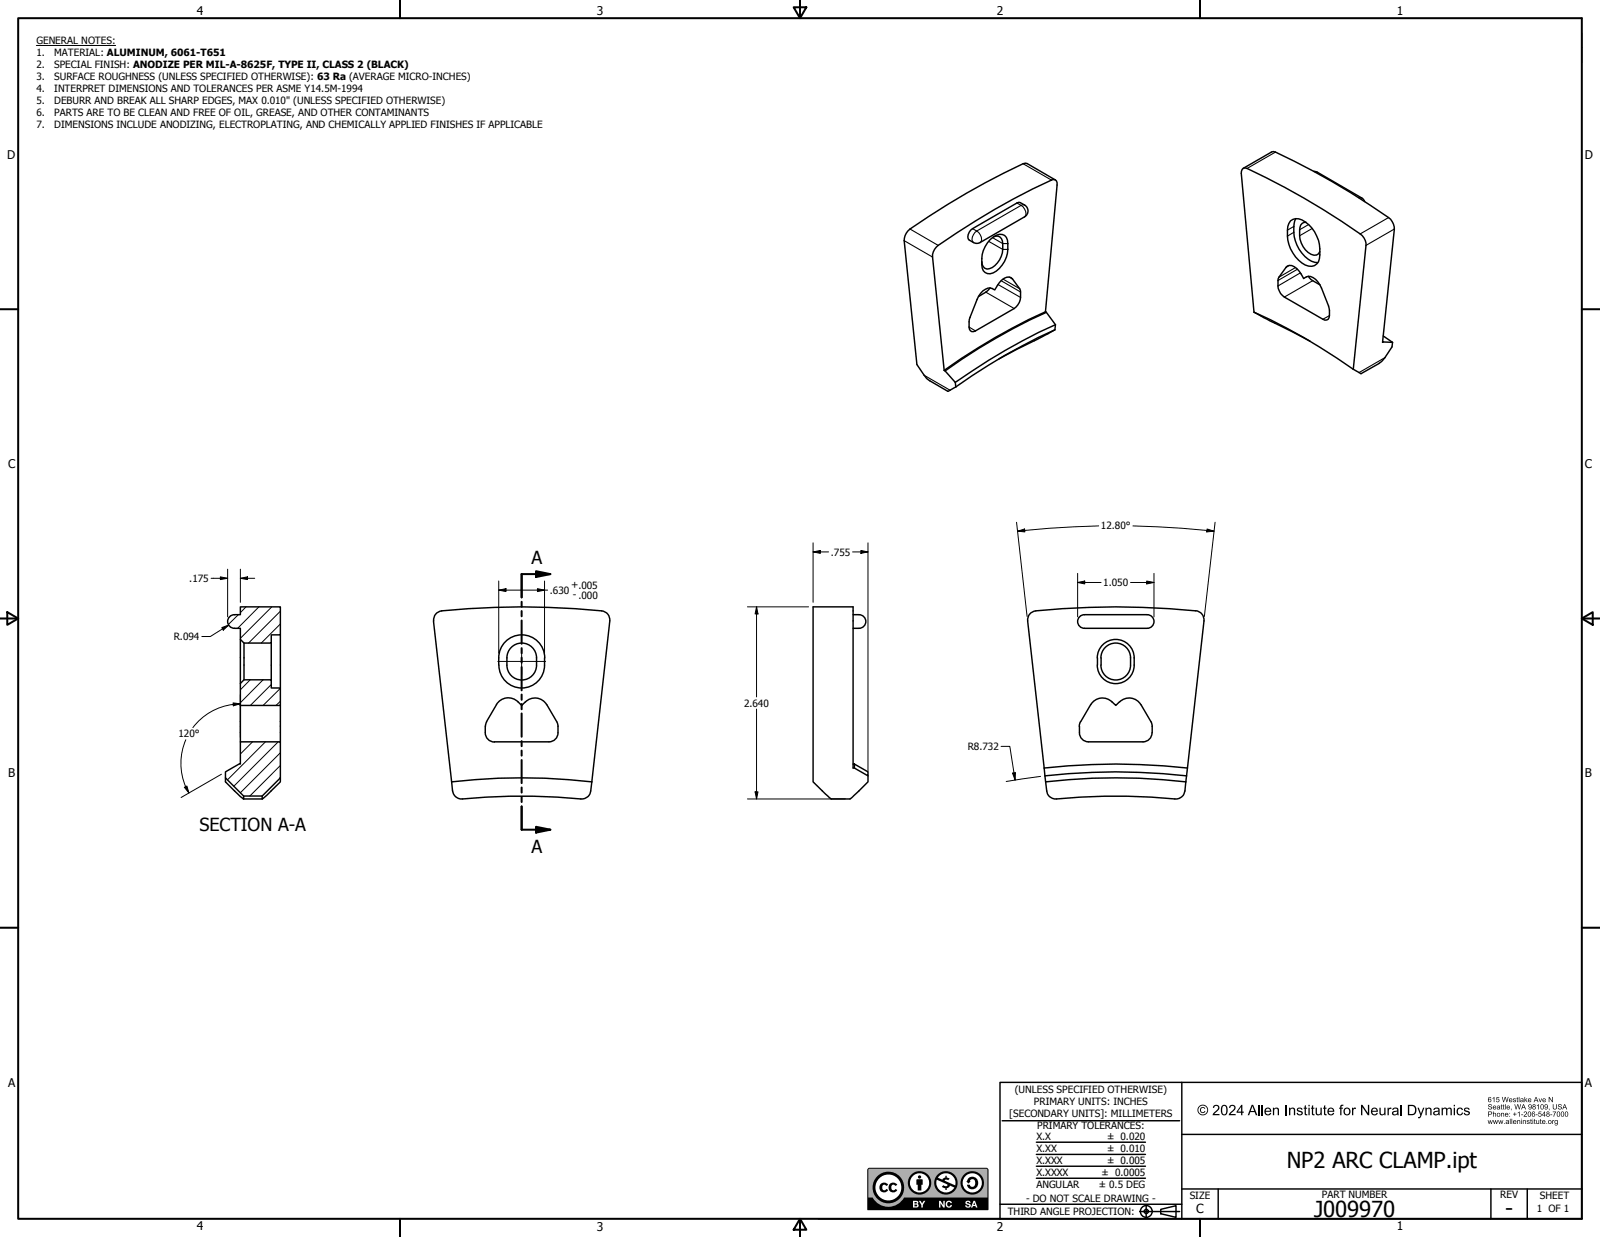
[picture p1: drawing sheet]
<svg xmlns="http://www.w3.org/2000/svg" width="559mm" height="432mm" viewBox="0 0 559 432" stroke-linecap="round" stroke-linejoin="round" font-family="sans-serif">
<!-- layer: Layer 1 -->
<g fill="none" stroke="#000" stroke-width=".35">
<path d="M12.7 15.9h27.7M552.4 11.5v10.3M79.5 198.7v16.6M83.9 198.7v11.5M284 192.7l2.5-.5v1zM284 192.7h5.4M284 189.5v20.7M297.8 192.7h5.3M300.7 192.2l2.4 .5-2.4 .5zM303.1 189.5v79.7M355 182.3l3.7 32.9M355.4 185.4l2.4-.7 .1 1z"/>
<path d="M383.7 183.6a323.1 323.1 0 0 0-28.3 1.8M395.7 183.6a328.3 328.3 0 0 1 28.3 1.8M421.6 184.7l2.4 .7-2.6 .3zM424.4 182.3l-3.8 32.9M73.7 201.9h5.8M77 201.4l2.5 .5-2.5 .4zM77.5 219.1l2.4-.9-1.9 1.8zM79.9 218.2l-6.4 4h-3M83.2 214.6l-3.4 3.4M83.9 201.9l2.5-.5v.9zM83.9 201.9h5.1M85.9 211.8l-2 2.1"/>
<path d="M90.4 211.8l-7.4 7.5M94.9 211.8l-11 11M97.9 213.4l-11.1 11.1M97.9 217.8l-6.7 6.7M174.2 202.8v25.2M174.2 206l2.5-.5v1zM174.2 206h17.1M187.7 205.5l2.5 .5-2.5 .5zM190.2 202.8v25.2M261 211.8h21.4M264.2 211.8v31.5M264.2 211.8l.5 2.5h-1z"/>
<path d="M376.4 200.2v15.1M376.4 203.3l2.4-.5v1zM376.4 203.3h8.2M394.8 203.3h8.2M400.5 202.8l2.5 .5-2.5 .5zM403 200.2v15.1M87.4 237.3l-3.5 3.5M91.9 237.3l-8 8M94.7 239l-7.3 7.3M173.9 230.9h16.7M182.2 226.4v8.9M64.9 258.2a20.6 20.6 0 0 0 1.1 18.6"/>
<path d="M81.4 245.4l2.5 .3-2.4 .7zM83.9 245.7a21 21 0 0 0-16.5 8.3M83.9 242.5v14.9M88.2 259l-4.3 4.2M92.7 259l-13.3 13.2M97.2 259l-15.5 15.4M97.9 244.8l-1.5 1.5M97.9 240.3l-6 6M264.2 247.5v31.4M64.4 274.8l.9-.4 .7 2.4zM77.3 270.3l-14.1 8.1M97.9 262.8l-14 13.9"/>
<path d="M97.9 267.2l-10.7 10.7M261 278.9h34.2M263.7 276.4h1l-.5 2.5zM349.6 260.5h3.1l1.8 11.8M353.6 269.9l1-.2-.1 2.6zM363.4 271l-12 1.8"/>
</g>
<g fill="none" stroke="#000" stroke-width=".51">
<path d="M434.1 58.8l10.6-5.9a239 239 0 0 1 40.9 23.6 5.3 5.3 0 0 1 1.4 3.4l-4.1 39.6h3.4M458.8 59.8l1.3 .3M368.6 62.8l-9.9-5.7-.6-.1a239 239 0 0 0-41 23.6 5 5 0 0 0-1.3 3.4l4.4 43.3 3.5 4.8 7.3 4.5 2.8-1.5M450.7 77.1a3.9 3.9 0 0 1 5.2 .4 12.5 12.5 0 0 1 4.6 13.8 3.6 3.6 0 0 1-5.8 .5 12.6 12.6 0 0 1-4.5-13.8zM452.6 76.3a12.1 12.1 0 0 0 6.6 15.3l1 .1M456.1 77.6a2.16 2.16 0 0 0-2.2 2.6 7.9 7.9 0 0 0 5 8.9l.9-.1 .7-.4 .4-.8M460.1 60.1l15.5 9 1 1.3M339 80.3l16.2-9.4 .7-.3 .5 .1a3.2 3.2 0 0 1 2.6 2.9l-.4 1.4-.8 .7-15.5 8.9a3.2 3.2 0 0 1-4.3-1.9l.5-1.7zM345.8 83.6a4.4 4.4 0 0 1 5-1.4 5.1 5.1 0 0 1 1.2 4.9 9.4 9.4 0 0 1-6.2 8.5 2.71 2.71 0 0 1-2.9-3.3 10.5 10.5 0 0 1 2.9-8.7zM347 82.7a2.19 2.19 0 0 1 2.3 .1 2.19 2.19 0 0 1 .9 2.2 8.1 8.1 0 0 1-4.6 8.8 2.09 2.09 0 0 1-2.7-2.5M449.6 92.8a4.3 4.3 0 0 1 4.8 2.8l.9 1.6a3.2 3.2 0 0 1 4.9 1.2l1.3 2.1 2.5 6.3a6.7 6.7 0 0 1-.1 4.6l-1.2 .4-.7-.4-13.4-7.7a5.7 5.7 0 0 1-1.9-6.9zM456.9 96.5a7.5 7.5 0 0 0 4.1 2.9"/>
<path d="M343.3 101.5a2.99 2.99 0 0 1 4.1-.3 8.3 8.3 0 0 1 4.2-4.4l1.5 .1 3 3.9a5.9 5.9 0 0 1-1.9 6.9l-13.5 7.8a1.38 1.38 0 0 1-1.6 .1 1.38 1.38 0 0 1-.6-1.4v-2.6l.3-.8 3-7.4zM345.8 100.5a9 9 0 0 1-4 3M365.1 108.8l4.1-45a1.23 1.23 0 0 0-2-.9 240.1 240.1 0 0 0-40.2 23.4 4.6 4.6 0 0 0-1.3 3.4l4.1 39.6M365.1 108.8a207.9 207.9 0 0 0-35.3 20.5M365.1 108.8l.3 .2M365.4 109a207.9 207.9 0 0 0-35.3 20.5M365.4 109l3.2 4.3M368.4 115.1l-19.5 10.2M368.4 115.1a198.5 198.5 0 0 0-34.6 20M368.6 113.3a208.4 208.4 0 0 0-35 20.2M368.6 113.3l-.2 1.8M438 109l19.6 10.1"/>
<path d="M438 109l-4.5-48.5a1.45 1.45 0 0 1 .5-1.5 1.45 1.45 0 0 1 1.5-.2 255.7 255.7 0 0 1 40.2 23.4 4.6 4.6 0 0 1 1.4 3.5l-4.5 43.2M438 109a202.1 202.1 0 0 1 34.6 19.9M482.9 119.2l.3 .2M483.1 117.3l3.2 2.2M486.3 119.5l-.1 1.6a12.1 12.1 0 0 1-4.6 5.7M329.8 129.3l.3 .2M330.1 129.5l3.5 4M333.6 133.5l.2 1.6M481.6 126.9l-6.2 3.5-2.8-1.5M81.9 214.6h2v-2.8h14v9.8h-3.2v2.9h-9.5l-1.3-1.3v-3.9h-2M81.9 214.6a2.38 2.38 0 0 0-2.4 2.3 2.38 2.38 0 0 0 2.4 2.4M151.4 216.7l6.3 56.2"/>
<path d="M151.5 216.7a3.1 3.1 0 0 1 2.8-3.5 263.6 263.6 0 0 1 56.8 .3 3.1 3.1 0 0 1 1.9 3.2l-6.3 56.2M297.9 214.6a4.3 4.3 0 0 1 3.6 .5 2.38 2.38 0 0 1 .8 2.6 2.38 2.38 0 0 1-2.3 1.6h-2.1M378.7 214.6h21.9M378.7 219.3h21.9M378.7 214.6a2.38 2.38 0 0 0-2.3 2.3 2.38 2.38 0 0 0 2.3 2.4M400.7 214.6a2.38 2.38 0 0 1 2.3 2.3 2.38 2.38 0 0 1-2.3 2.4M83.9 238.6l1.3-1.3h9.5v2.9h3.2v6.1h-14zM83.9 223.2v15.4M85.2 224.5v12.8M94.7 224.5v12.8M97.9 221.6v18.6M178.3 226.3a5.2 5.2 0 0 1 5.7-1.5 5.2 5.2 0 0 1 3.4 4.8 6.6 6.6 0 0 1-1.9 6.5 5.2 5.2 0 0 1-5.5 .8 5.2 5.2 0 0 1-3-4.7 7.4 7.4 0 0 1 1.3-5.9z"/>
<path d="M190.2 229.6a9.5 9.5 0 0 1-2.4 8.2 8 8 0 0 1-8.6 1.8 8 8 0 0 1-5-7.4M190.2 229.6a8 8 0 0 0-8-8 8 8 0 0 0-8 8v2.6M383.2 229.6a6.4 6.4 0 0 1 6.5-6.4 6.4 6.4 0 0 1 6.4 6.4 7.9 7.9 0 0 1-2.2 7.5 6.4 6.4 0 0 1-6.9 1 6.4 6.4 0 0 1-3.8-5.9M383.3 229.6v2.6M385.7 226.3a5.2 5.2 0 0 1 5.7-1.5 5.2 5.2 0 0 1 3.4 4.8 6.6 6.6 0 0 1-1.8 6.5 5.1 5.1 0 0 1-5.5 .8 5.1 5.1 0 0 1-2.9-4.7 7.1 7.1 0 0 1 1.1-5.9zM83.9 259h14v12.5l-6.3 6.4h-6.5l-6.4-6.4v-2.1l4.8-2.7h.4zM83.9 246.3v12.7M97.9 246.3v12.7M169.5 255.8a3.2 3.2 0 0 0 3.2 3.2M169.5 253.5v2.3M169.9 251.9l3.5-6a4.8 4.8 0 0 1 7.5-.9l1.3 1.3a5.6 5.6 0 0 1 5.9-2.5l1.1 .5 1.4 1.2 3.8 6.4 .5 1.6M170 251.9l-.5 1.6"/>
<path d="M194.9 253.5v2.3M194.9 255.8a3.1 3.1 0 0 1-3.2 3.2h-19M377 255.8a3.1 3.1 0 0 0 3.2 3.2h19a3.1 3.1 0 0 0 3.1-3.2M377 253.5v2.3M377.4 251.9l-.5 1.6M398.4 246a4.8 4.8 0 0 0-7.4-1l-1.3 1.3a5.7 5.7 0 0 0-5.9-2.5l-1.1 .5-1.4 1.2-3.9 6.4M398.5 245.9l3.5 6 .4 1.6M402.4 253.5v2.3M78.7 271.5v1.4l5.2 5.2 1.2 .8M85.1 278.9h6.5M85.1 277.9v1M91.6 277.9v1"/>
<path d="M97.9 271.5v1.4l-6.3 6M157.7 272.9a5.7 5.7 0 0 0 1.4 5.2 3.1 3.1 0 0 0 2.4 .8 224.8 224.8 0 0 1 42.1 0l1.3-.5a2.81 2.81 0 0 0 1.4-2.3l.4-3.2M157.7 272.9a215.2 215.2 0 0 1 49 0M297.9 266.7h.5M298.4 268.1h-.5v-56.3h-13.9v61.1l6.3 6h6.6l6.2-6v-2.1M298.4 266.7l4.7 2.7v1.4l-4.7-2.7zM364.7 268.1a224.7 224.7 0 0 1 50 0M364.7 268.1l.2 2.7M364.9 270.8a219.6 219.6 0 0 1 49.5 0M364.9 270.8l.7 5.3a3.1 3.1 0 0 0 3.4 2.8 225.6 225.6 0 0 1 42.1 0l1.3-.5a2.81 2.81 0 0 0 1.4-2.3l.3-3.2M365.2 272.9a215.2 215.2 0 0 1 48.9 0M414.4 270.8l-.3 2.1"/>
<path d="M414.7 268.1l5.8-51.4a3.2 3.2 0 0 0-2.9-3.5 267.9 267.9 0 0 0-56.8 .3 3.1 3.1 0 0 0-1.9 3.2l5.8 51.4M414.7 268.1l-.3 2.7M412.7 377.8v47.6M350 391.2h62M361.9 398.7h38.1M412.7 396h139.7M361.9 403h38.1M361.9 411.3h38.1M361.9 407.1h38.1M412.7 415h139.7M425.4 415v10.4M520.7 415v10.4"/>
<path d="M533.4 415v10.4M285.7 425.4h266.7v-47.6h-203.2v47.6M349.2 420.4h63.5M398 422.9h14M400.3 420.6v4.6M405.4 422.1l5.3-1.2v4l-5.3-1.2z"/>
<circle cx="400.3" cy="422.9" r="2.06"/>
<circle cx="400.3" cy="422.9" r=".73"/>
</g>
<g fill="none" stroke="#000" stroke-width=".38">
<path d="M357.3 57.1l9.9 5.8M445.5 53.1l-10 5.7M317.8 79.9l9.9 5.8M339.7 79.8l1.4 .8M355.2 70.9l1.4 .8M356.6 71.7a2.79 2.79 0 0 1 1.2 4M356.6 71.7l-15.5 8.9M357.8 71.6l-.5-.2-.7 .3M451.9 79.1l-2.3 1.2M457.1 78.4l-3.2 1.8M458.3 79.8l-4.4 2.5M459.3 60.1h.8"/>
<path d="M474.6 69.1h1M484.9 75.9l-9.9 5.8M487 79.9l-9.9 5.8M315.8 84l9.9 5.7M341.1 80.6a2.79 2.79 0 0 1 1.2 4M341.1 80.6a2.83 2.83 0 0 0-1.1 4M345.3 84.3l4.9 2.8h1.8M346.6 82.9l3.6 2.1h1.8M348.6 99.3l7.8 4.5M349.6 98l6.8 3.9M350.3 97.4l5.8 3.4M352.4 96.7l1.2 .7"/>
<path d="M450.3 92.6l-1.2 .7M451.9 81.1l-2.3 1.3M452.4 93.4l-5.7 3.4M453.1 94l-6.8 3.9M454.2 95.2l-7.9 4.6M458.5 98l-9.9 5.7M338.5 114.2l2.2 1.3M344.3 102l9.9 5.7M464.3 110.2l-2.3 1.2M322.8 131l9 5.2M483.7 124.8l-9 5.2"/>
</g>
<g fill="none" stroke="#000" stroke-width=".7">
<path d="M139.7 0v6.3M279.4 0v6.3M419.1 0v6.3M6.4 6.3h546v419.1h-546zM277.2 2.5h4.4l-2.2 3.8zM0 107.9h6.3M552.4 107.9h6.4M187.2 199.4l5 1-5 1zM0 215.9h6.3M2.5 213.7l3.8 2.2-3.8 2.2zM182.2 210.1v1.7M182.2 213.3v1.8"/>
<path d="M182.2 216.6v8.1M192.2 200.4h-10v8.1M552.4 215.9h6.4M552.5 215.9l3.8-2.2v4.4zM182.2 226.3v1.7M182.2 229.6v1.7M182.2 232.9v8.1M182.2 242.4v1.9M182.2 245.7v1.9M182.2 249v8.2M182.2 258.7v1.8M182.2 262v1.8"/>
<path d="M182.2 265.3v8.1M182.2 274.9v1.8M182.2 278.2v1.8M182.2 281.5v8.1h10M187.2 288.6l5 1-5 1zM0 323.8h6.3M552.4 323.8h6.4M139.7 425.4v6.4M279.4 425.4v6.4M279.4 425.4l2.2 3.9h-4.4zM419.1 425.4v6.4"/>
</g>
<g fill="#000">
<path d="M284 192.7l2.5-.5v1z" fill-rule="evenodd"/>
<path d="M300.7 192.2l2.4 .5-2.4 .5z" fill-rule="evenodd"/>
<path d="M355.4 185.4l2.4-.7 .1 1z" fill-rule="evenodd"/>
<path d="M421.6 184.7l2.4 .7-2.6 .3z" fill-rule="evenodd"/>
<path d="M77 201.4l2.5 .5-2.5 .4z" fill-rule="evenodd"/>
<path d="M77.5 219.1l2.4-.9-1.9 1.8z" fill-rule="evenodd"/>
<path d="M83.9 201.9l2.5-.5v.9z" fill-rule="evenodd"/>
<path d="M174.2 206l2.5-.5v1z" fill-rule="evenodd"/>
<path d="M187.2 199.4l5 1-5 1z" fill-rule="evenodd"/>
<path d="M187.7 205.5l2.5 .5-2.5 .5z" fill-rule="evenodd"/>
<path d="M264.2 211.8l.5 2.5h-1z" fill-rule="evenodd"/>
<path d="M376.4 203.3l2.4-.5v1z" fill-rule="evenodd"/>
<path d="M400.5 202.8l2.5 .5-2.5 .5z" fill-rule="evenodd"/>
<path d="M81.4 245.4l2.5 .3-2.4 .7z" fill-rule="evenodd"/>
<path d="M64.4 274.8l.9-.4 .7 2.4z" fill-rule="evenodd"/>
<path d="M263.7 276.4h1l-.5 2.5z" fill-rule="evenodd"/>
<path d="M353.6 269.9l1-.2-.1 2.6z" fill-rule="evenodd"/>
<path d="M187.2 288.6l5 1-5 1z" fill-rule="evenodd"/>
</g>
<g fill="#000">
<path d="M423.9 385.9a1.19 1.19 0 0 1 1.9 .3 1.19 1.19 0 0 1-.7 1.7l-1 1h1.8v.4h-2.4l.2-.6 1-1a.91 .91 0 0 0 .7-.7 .91 .91 0 0 0-.5-1l-.7 .2-.2 .6-.4-.1zM429.6 385.9a1.19 1.19 0 0 1 1.8 .3 1.19 1.19 0 0 1-.6 1.7l-1 1h1.7v.4h-2.4l.3-.6 .9-1a.91 .91 0 0 0 .7-.7 .91 .91 0 0 0-.4-1l-.7 .2-.2 .6-.5-.1zM444.6 386.7h.4v.3a.94 .94 0 0 1 1.1-.4 .94 .94 0 0 1 .6 1.1v1.6h-.5v-1.6a.65 .65 0 0 0-.7-.7 .65 .65 0 0 0-.5 .9v1.4h-.4zM448.9 385.7h.5v3.6h-.5zM450.2 386.7h.4v.3a.94 .94 0 0 1 1.1-.4 .94 .94 0 0 1 .6 1.1v1.6h-.4v-1.6a.65 .65 0 0 0-.7-.7 .65 .65 0 0 0-.6 .9v1.4h-.4zM453.1 386.9l.6-.3a.99 .99 0 0 1 1.2 .7l-.4 .1a.52 .52 0 0 0-.6-.5 .52 .52 0 0 0-.4 .6l.2 .1a.98 .98 0 0 1 1 .3 .98 .98 0 0 1 .2 1l-.2 .3a1.19 1.19 0 0 1-1.9-.7l.5-.1a.58 .58 0 0 0 .6 .6 .58 .58 0 0 0 .5-.7l-.2-.1a.94 .94 0 0 1-1-.3 .94 .94 0 0 1-.1-1zM455.6 386l.5-.2v.9h.4v.3h-.4v1.6l.5 .7a.66 .66 0 0 1-.7-.1 .66 .66 0 0 1-.3-.7v-1.5h-.3v-.3h.3zM458.2 386l.4-.2v.9h.5v.3h-.5v1.6l.5 .7a.66 .66 0 0 1-.7-.1 .66 .66 0 0 1-.2-.7v-1.5h-.4v-.3h.4zM459.5 386.7h.4v1.4a.66 .66 0 0 0 .7 .9 .66 .66 0 0 0 .6-.9v-1.4h.4v2.6h-.4v-.4a.94 .94 0 0 1-1.1 .4 .94 .94 0 0 1-.6-1zM462.4 386l.4-.2v.9h.5v.3h-.5v1.6l.6 .7a.66 .66 0 0 1-.8-.1 .66 .66 0 0 1-.2-.7v-1.5h-.3v-.3h.3zM468.2 385.8l1-.1-.1 .3-.6 .2v.5h.5v.3h-.5v2.3h-.4v-2.3h-.4v-.3h.4zM472.2 386.7h.4v.4a.64 .64 0 0 1 1-.3l-.1 .4a.59 .59 0 0 0-.7 0 .59 .59 0 0 0-.2 .7v1.4h-.4z"/>
<path d="M475.3 385.7h.5l1.9 2.8v-2.8h.5v3.6h-.5l-1.9-2.9v2.9h-.5zM481.8 386.7h.4v1.4a.66 .66 0 0 0 .7 .9 .66 .66 0 0 0 .5-.9v-1.4h.5v2.6h-.4v-.4a.94 .94 0 0 1-1.1 .4 .94 .94 0 0 1-.6-1zM484.6 386.7h.4v.4a.64 .64 0 0 1 1-.3l-.1 .4a.59 .59 0 0 0-.7 0 .59 .59 0 0 0-.2 .7v1.4h-.4zM495.1 386.7h.4l.8 2.1 .7-2.1h.5l-1 2.6a.97 .97 0 0 1-1.2 1l-.1-.4h.5l.3-.6zM497.8 386.7h.4v.3a.94 .94 0 0 1 1.2-.4 .94 .94 0 0 1 .6 1.1v1.6h-.5v-1.6a.65 .65 0 0 0-.7-.7 .65 .65 0 0 0-.5 .9v1.4h-.5zM503.5 386.7h.4v.3l1-.4a.67 .67 0 0 0 1.1 0l.7 .1 .3 .3v2.3h-.4v-1.7a.58 .58 0 0 0-.6-.6 .58 .58 0 0 0-.5 .8v1.5h-.5v-1.7a.6 .6 0 0 0-.7-.6 .6 .6 0 0 0-.4 .9v1.4h-.4zM509.1 386.9a1.12 1.12 0 0 1 1.8 .5l-.4 .1a.72 .72 0 0 0-.9-.5 .72 .72 0 0 0-.4 1 .73 .73 0 0 0 .4 1 .73 .73 0 0 0 1-.7l.4 .1a1.25 1.25 0 0 1-1.8 .8 1.25 1.25 0 0 1-.4-2zM511.4 386.9l.6-.3a.99 .99 0 0 1 1.3 .7l-.5 .1a.52 .52 0 0 0-.5-.5 .52 .52 0 0 0-.5 .6l.3 .1a.98 .98 0 0 1 1 .3 .98 .98 0 0 1 .1 1l-.2 .3a1.19 1.19 0 0 1-1.8-.7l.4-.1a.58 .58 0 0 0 .7 .6 .58 .58 0 0 0 .5-.7l-.3-.1a.94 .94 0 0 1-1-.3 .94 .94 0 0 1-.1-1z"/>
<path d="M419.4 386.6l.2-.1a.94 .94 0 0 1 1.3 .5l-.2 .1a.66 .66 0 0 0-1-.1 .66 .66 0 0 0 0 1 .66 .66 0 0 0 1-.2l.3 .1a1.03 1.03 0 0 1-1.6 .4 1.03 1.03 0 0 1 0-1.7zM418.5 387.5a1.56 1.56 0 0 0 3.1 0 1.56 1.56 0 0 0-3.1 0zM418.2 387.5a1.87 1.87 0 0 1 3.7 0 1.87 1.87 0 0 1-3.7 0z"/>
<path d="M427.2 386.1l-.2 .4a1.83 1.83 0 0 0 .6 2.5 1.88 1.88 0 0 0 0-3zM426.9 385.9a1.29 1.29 0 0 1 1.5 .1 1.29 1.29 0 0 1 .3 1.5 1.3 1.3 0 0 1-1.1 1.9 1.3 1.3 0 0 1-1.2-1.9l.1-1z"/>
<path d="M433.5 386.4l-1.2 1.6h1.2zM433.5 385.7h.4v2.3h.5v.4h-.5v.9h-.4v-.9h-1.6v-.4z"/>
<path d="M437.4 386.1l-.6 1.7h1.2zM437.2 385.7h.5l1.5 3.6h-.6l-.4-1.1h-1.5l-.4 1.1h-.5z"/>
<path d="M442.3 387.2l-.2 .5h1.4a.73 .73 0 0 0-.4-.7 .73 .73 0 0 0-.8 .2zM441.9 387a1.23 1.23 0 0 1 1.5-.3 1.23 1.23 0 0 1 .6 1.4h-2a.77 .77 0 0 0 .6 .9 .77 .77 0 0 0 .9-.5h.5a1.33 1.33 0 0 1-2 .6 1.33 1.33 0 0 1-.1-2.1z"/>
<path d="M457 386.7h.4v2.6h-.4zM457 385.7h.4v.5h-.4z"/>
<path d="M464.3 387.2l-.2 .5h1.4a.73 .73 0 0 0-.4-.7 .73 .73 0 0 0-.8 .2zM463.9 387a1.23 1.23 0 0 1 1.5-.3 1.23 1.23 0 0 1 .6 1.4h-2a.77 .77 0 0 0 .6 .9 .77 .77 0 0 0 .9-.5h.5a1.33 1.33 0 0 1-2 .6 1.33 1.33 0 0 1-.1-2.1z"/>
<path d="M469.9 387.2a.94 .94 0 0 0-.2 1.3 .94 .94 0 0 0 1.3 .2 .94 .94 0 0 0 .2-1.3 .94 .94 0 0 0-1.3-.2zM469.6 386.9a1.3 1.3 0 0 1 2 .3 1.3 1.3 0 0 1-.6 1.9 1.3 1.3 0 0 1-1.8-.8l.1-1z"/>
<path d="M479.5 387.2l-.2 .5h1.5a.73 .73 0 0 0-.5-.7 .73 .73 0 0 0-.8 .2zM479.1 387a1.23 1.23 0 0 1 1.5-.3 1.23 1.23 0 0 1 .6 1.4h-1.9a.77 .77 0 0 0 .5 .9 .77 .77 0 0 0 1-.5h.4a1.33 1.33 0 0 1-2 .6 1.33 1.33 0 0 1-.1-2.1z"/>
<path d="M486.7 388.3a.64 .64 0 0 0 .8 .8 .64 .64 0 0 0 .5-1zM486.5 386.9l.7-.3a.9 .9 0 0 1 1.2 1l.2 1.7h-.5l-.1-.3a.9 .9 0 0 1-1.4 .3 .9 .9 0 0 1 0-1.4l1.2-.2a.57 .57 0 0 0-.3-.8 .57 .57 0 0 0-.8 .4l-.5 .1z"/>
<path d="M492.2 386.1v2.8h.8a1.39 1.39 0 0 0 1.2-1.4 1.39 1.39 0 0 0-1.3-1.4zM491.7 385.7h1.2a1.82 1.82 0 0 1 1.8 1.8 1.82 1.82 0 0 1-1.7 1.8h-1.3z"/>
<path d="M501.1 388.3a.64 .64 0 0 0 .7 .8 .64 .64 0 0 0 .5-1zM500.9 386.9l.7-.3a.9 .9 0 0 1 1.2 1l.1 1.7h-.4l-.1-.3a.9 .9 0 0 1-1.4 .3 .9 .9 0 0 1 0-1.4l1.1-.2a.57 .57 0 0 0-.3-.8 .57 .57 0 0 0-.7 .4l-.5 .1z"/>
<path d="M507.7 386.7h.5v2.6h-.5zM507.7 385.7h.5v.5h-.5z"/>
<path d="M540.9 382.9h.2l1 1.4v-1.4h.2v1.8h-.2l-1-1.4v1.4h-.2zM539 383.7l-.1 .2h.8l-.2-.3zM538.9 383.6a.61 .61 0 0 1 .7-.1 .61 .61 0 0 1 .3 .6h-1a.38 .38 0 0 0 .3 .5 .38 .38 0 0 0 .5-.3h.2a.66 .66 0 0 1-1 .3 .66 .66 0 0 1 0-1zM537.4 383.4h.2l.4 1.1 .3-1.1h.3l-.5 1.3h-.2zM536.4 383.1l-.2 .9h.6zM536.3 382.9h.3l.7 1.8h-.2l-.3-.5h-.7l-.2 .5h-.3zM534 383.7l-.1 .2h.7l-.2-.3zM533.8 383.6a.61 .61 0 0 1 .7-.1 .61 .61 0 0 1 .3 .6h-1a.38 .38 0 0 0 .3 .5 .38 .38 0 0 0 .5-.3h.2a.66 .66 0 0 1-1 .3 .66 .66 0 0 1 0-1zM532.4 382.9h.2v1l.9-.5-.5 .5 .5 .8h-.3l-.4-.6-.2 .6h-.2zM531.2 384.2v.3l.4 .1 .2-.5zM531.1 383.6l.9-.1 .1 1.2-.2-.1a.49 .49 0 0 1-.7 .2 .49 .49 0 0 1-.2-.7 .49 .49 0 0 1 .7-.2l.1-.3-.8 .2zM530.4 382.9h.3v1.8h-.3zM529.8 383.1l.2-.1v.4h.2l-.2 .2v.8l.3 .3-.5-.1zM528.5 383.5l.5-.1 .4 .2h-.6l-.1 .3a.54 .54 0 0 1 .8 .4 .54 .54 0 0 1-.6 .6 .54 .54 0 0 1-.5-.6l.5 .3 .3-.2-.7-.4zM527.3 383.7l-.1 .2h.8l-.2-.3zM527.2 383.6a.61 .61 0 0 1 .7-.1 .61 .61 0 0 1 .3 .6h-1a.38 .38 0 0 0 .3 .5 .38 .38 0 0 0 .5-.3h.2a.66 .66 0 0 1-1 .3 .66 .66 0 0 1 0-1zM524.5 382.9h.3l.3 1.6 .5-1.6h.2l.5 1.6 .3-1.6h.3l-.5 1.8h-.3l-.4-1.6-.4 1.6h-.3zM522.7 382.9h.9v.3h-.7l-.1 .4a.6 .6 0 0 1 .8 .3 .6 .6 0 0 1-.3 .8 .6 .6 0 0 1-.8-.4l.2-.1a.38 .38 0 0 0 .6 .2 .38 .38 0 0 0 0-.6 .38 .38 0 0 0-.6 .1h-.2zM521.3 383.4l.6-.5v1.8h-.2v-1.4l-.4 .3zM519.9 384.2a.4 .4 0 0 0 .8 0 .4 .4 0 0 0-.8 0zM519.9 383.1l.6-.2 .3 .5h-.2a.36 .36 0 0 0-.4-.3 .36 .36 0 0 0-.3 .5v.2a.58 .58 0 0 1 .9 .2 .58 .58 0 0 1-.5 .8 .58 .58 0 0 1-.6-.6z"/>
<path d="M543.1 391.7a.45 .45 0 0 0 .9 0 .45 .45 0 0 0-.9 0zM543 391.2l1.1-.2v1.2a.58 .58 0 0 1-.5 .7 .58 .58 0 0 1-.7-.5l.3 .2a.39 .39 0 0 0 .5 0 .39 .39 0 0 0 .1-.4 .63 .63 0 0 1-.8-.1 .63 .63 0 0 1 0-.9zM542.1 391l.2 .2 .6-.1-.5 .3v.9h-.3zM540.9 391.7a.45 .45 0 0 0 .9 0 .45 .45 0 0 0-.9 0zM540.6 391.7a.7 .7 0 0 1 1.4 0 .7 .7 0 0 1-1.4 0zM540.1 392.1h.2v.2h-.2zM538.9 391.3l-.1 .3h.7l-.2-.4zM538.7 391.2a.61 .61 0 0 1 .7-.1 .61 .61 0 0 1 .4 .6h-1a.38 .38 0 0 0 .3 .5 .38 .38 0 0 0 .4-.3h.2a.66 .66 0 0 1-1 .3 .66 .66 0 0 1 0-1zM538 390.7l.2-.1v.4h.2l-.2 .2v.8l.2 .3-.4-.1zM536.5 391h.2v1l.3 .2 .3-.2v-1h.3v1.3l-1-.1zM535.8 390.7l.3-.1v.4h.2l-.2 .2v.8l.2 .3-.4-.1zM535.2 391h.3v1.3h-.3zM535.2 390.5l.3 .3zM534.6 390.7l.2-.1v.4h.2l-.2 .2v.8l.2 .3-.4-.1zM533.3 391.1l.5-.1 .4 .2h-.6l-.1 .3a.54 .54 0 0 1 .7 .4 .54 .54 0 0 1-.5 .6 .54 .54 0 0 1-.5-.6l.5 .3 .3-.2-.7-.4zM531.9 391l.9 .1 .1 1.2h-.2v-1l-.3-.1-.3 .2v.9h-.2zM531.3 391h.2v1.3h-.2zM531.3 390.5l.2 .3zM529.9 391l1 .1v1.2h-.2v-1l-.3-.1-.3 .2v.9h-.2zM528.8 391.3l-.2 .3h.8l-.2-.4zM528.6 391.2a.61 .61 0 0 1 .7-.1 .61 .61 0 0 1 .3 .6h-1a.38 .38 0 0 0 .3 .5 .38 .38 0 0 0 .5-.3h.2a.66 .66 0 0 1-1 .3 .66 .66 0 0 1 0-1zM527.9 390.5h.2v1.8h-.2zM527.3 390.5h.3v1.8h-.3zM526.2 391.8v.3l.3 .1 .3-.5zM526 391.2l.9-.1 .2 1.2-.3-.1a.49 .49 0 0 1-.7 .2 .49 .49 0 0 1-.2-.7 .49 .49 0 0 1 .7-.2l.1-.2-.8 .1zM525.3 392.1h.2v.2h-.2zM523.2 391h.3l.3 1.1 .2-1.1h.3l.2 1 .3-1h.2l-.4 1.3h-.2l-.3-1-.2 1h-.3zM521.4 391h.2l.3 1.1 .3-1.1h.2l.3 1 .3-1h.2l-.4 1.3h-.2l-.3-1-.3 1h-.2zM519.6 391h.2l.3 1.1 .3-1.1h.2l.3 1 .3-1h.2l-.4 1.3h-.3l-.2-1-.3 1h-.2z"/>
<path d="M546.5 385.6l-.3 .9h.6zM546.3 385.5h.3l.7 1.8h-.2l-.3-.6h-.7l-.2 .6h-.3zM544.3 385.6a.72 .72 0 0 1 1.1 .4h-.2a.4 .4 0 0 0-.4-.4 .4 .4 0 0 0-.4 .5h.2a.69 .69 0 0 1 .8 .4 .69 .69 0 0 1-.4 .9 .69 .69 0 0 1-.8-.4l-.1-.3h.2a.44 .44 0 0 0 .5 .5 .44 .44 0 0 0 .3-.7h-.2a.58 .58 0 0 1-.6-.2 .58 .58 0 0 1 0-.7zM542.3 385.5h.3v1a.49 .49 0 0 0 .4 .6 .49 .49 0 0 0 .5-.6v-1h.2v1a.72 .72 0 0 1-.7 .8 .72 .72 0 0 1-.7-.8zM540.9 387h.3l-.2 .6zM539.6 386a.39 .39 0 0 0 .7 0 .39 .39 0 0 0-.7 0zM539.6 385.6a.82 .82 0 0 1 1 .8 .82 .82 0 0 1-1 .8l-.2-.4 .7 .3 .3-.7a.57 .57 0 0 1-.9 .1 .57 .57 0 0 1 .1-.9zM538.3 385.8a.84 .84 0 0 0 .4 1.3l.1-.1a.84 .84 0 0 0-.4-1.3zM538.3 385.5a.84 .84 0 0 1 .9 .9 .84 .84 0 0 1-.9 .8l-.3-.8zM536.8 385.9l.6-.5v1.9h-.2v-1.5l-.4 .3zM535.5 385.9a.3 .3 0 0 0 .6 0 .3 .3 0 0 0-.6 0zM535.4 386.7a.37 .37 0 0 0 .7 0 .37 .37 0 0 0-.7 0zM535.4 385.6a.49 .49 0 0 1 .7-.1 .49 .49 0 0 1-.1 .8 .54 .54 0 0 1 .2 .8 .54 .54 0 0 1-.8 0 .54 .54 0 0 1 .1-.8l-.2-.3zM533.9 386a.4 .4 0 0 0 .8 0 .4 .4 0 0 0-.8 0zM533.9 385.6a.82 .82 0 0 1 1.1 .8 .82 .82 0 0 1-1 .8l-.2-.4 .7 .3 .2-.7a.57 .57 0 0 1-.8 .1 .57 .57 0 0 1 0-.9zM532.1 385.6l-.3 .9h.6zM532 385.5h.2l.8 1.8h-.3l-.2-.6h-.8l-.2 .6h-.2zM528.9 385.5h.2l.4 1.5 .4-1.5h.3l.4 1.5 .4-1.5h.2l-.5 1.8h-.2l-.4-1.6-.5 1.6h-.2zM527.7 387h.2l-.2 .6zM526.5 386.2l-.1 .3h.7l-.2-.4zM526.3 386.1a.61 .61 0 0 1 .7-.1 .61 .61 0 0 1 .4 .7h-1a.38 .38 0 0 0 .3 .4 .38 .38 0 0 0 .4-.3l.2 .1a.66 .66 0 0 1-1 .3 .66 .66 0 0 1 0-1.1zM525.6 385.5h.3v1.8h-.3zM525 385.6l.2-.1v.5h.2l-.2 .1v.8l.3 .4-.5-.2zM524.3 385.6l.2-.1v.5h.2l-.2 .1v.8l.3 .4-.5-.2zM523.1 386.8v.3h.3l.3-.5zM522.9 386.1h.9l.2 1.2-.3-.2a.49 .49 0 0 1-.7 .2 .49 .49 0 0 1-.2-.7 .49 .49 0 0 1 .7-.1l.1-.3-.8 .1zM521.7 386.2l-.1 .3h.7l-.2-.4zM521.5 386.1a.61 .61 0 0 1 .8-.1 .61 .61 0 0 1 .3 .7h-1a.38 .38 0 0 0 .3 .4 .38 .38 0 0 0 .4-.3l.3 .1a.66 .66 0 0 1-1.1 .3 .66 .66 0 0 1 0-1.1zM519.9 385.6a.72 .72 0 0 1 1.2 .4h-.3a.4 .4 0 0 0-.4-.4 .4 .4 0 0 0-.3 .5h.1a.69 .69 0 0 1 .9 .4 .69 .69 0 0 1-.4 .9 .69 .69 0 0 1-.9-.4l-.1-.3h.2a.44 .44 0 0 0 .5 .5 .44 .44 0 0 0 .3-.7h-.1a.58 .58 0 0 1-.7-.2 .58 .58 0 0 1 0-.7z"/>
<path d="M546.9 388.3a.84 .84 0 0 0 .3 1.3l.2-.1a.84 .84 0 0 0-.4-1.3zM546.8 388.1a.84 .84 0 0 1 .9 .8 .84 .84 0 0 1-.9 .8l-.3-.8zM545.4 388.3a.84 .84 0 0 0 .4 1.3l.2-.1a.84 .84 0 0 0-.4-1.3zM545.4 388.1a.84 .84 0 0 1 .9 .8 .84 .84 0 0 1-.9 .8l-.3-.8zM544 388.3a.84 .84 0 0 0 .4 1.3l.1-.1a.84 .84 0 0 0-.4-1.3zM544 388.1a.84 .84 0 0 1 .9 .8 .84 .84 0 0 1-.9 .8l-.3-.8zM542.3 388h1.2l-.7 1.8h-.2v-.5l.6-1.1h-.9zM541.4 389h.7v.3h-.7zM540.3 388.4a.3 .3 0 0 0 .6 0 .3 .3 0 0 0-.6 0zM540.3 389.3a.37 .37 0 0 0 .7 0 .37 .37 0 0 0-.7 0zM540.2 388.1a.49 .49 0 0 1 .8 0 .49 .49 0 0 1-.1 .7 .54 .54 0 0 1 .1 .8 .54 .54 0 0 1-.8 0 .54 .54 0 0 1 .2-.8l-.3-.2zM539.3 388.3l-.5 .9h.5zM539.4 388h.2v1.2h.2l-.2 .6h-.3v-.4h-.7zM537.4 388h.9v.2h-.7l-.1 .5a.6 .6 0 0 1 .9 .3 .6 .6 0 0 1-.4 .8 .6 .6 0 0 1-.8-.5h.2a.38 .38 0 0 0 .6 .2 .38 .38 0 0 0 .1-.6 .38 .38 0 0 0-.6 .1l-.2-.1zM536.3 389h.7v.3h-.7zM535.2 389.3a.4 .4 0 0 0 .8 0 .4 .4 0 0 0-.8 0zM535.1 388.2l.7-.2 .3 .4h-.2a.36 .36 0 0 0-.4-.2 .36 .36 0 0 0-.3 .4v.3a.58 .58 0 0 1 .9 .2 .58 .58 0 0 1-.5 .8 .58 .58 0 0 1-.6-.7zM533.9 388.3a.84 .84 0 0 0 .4 1.3l.1-.1a.84 .84 0 0 0-.4-1.3zM533.8 388.1a.84 .84 0 0 1 1 .8 .84 .84 0 0 1-1 .8l-.2-.8zM532.3 388.1a.63 .63 0 0 1 1 .3 .63 .63 0 0 1-.5 .8l-.4 .4h.9v.2h-1.2l.5-.7a.47 .47 0 0 0 .5-.4 .47 .47 0 0 0-.5-.5l-.4 .3zM531.3 389h.7v.3h-.7zM530.1 388.4l.6-.4v1.8h-.2v-1.4l-.4 .3zM528.9 388.3h.3v.5h.4v.2h-.4v.5h-.3v-.5h-.5v-.2h.5zM527.1 389.5h.3v.3h-.3zM527.1 388.5h.3v.2h-.3zM525.9 388.7l-.1 .3h.8l-.3-.3zM525.8 388.6a.61 .61 0 0 1 .7-.1 .61 .61 0 0 1 .3 .7h-1a.38 .38 0 0 0 .3 .4 .38 .38 0 0 0 .5-.2h.2a.66 .66 0 0 1-1 .3 .66 .66 0 0 1 0-1.1zM524.2 388.5l1 .1 .1 1.2h-.2v-1l-.3-.1-.3 .2v.9h-.3zM523 389.2a.45 .45 0 0 0 .9 0 .45 .45 0 0 0-.9 0zM522.8 389.1a.66 .66 0 0 1 1.3 0 .66 .66 0 0 1-1.3 0zM521.4 388h.2v.6a.47 .47 0 0 1 .6-.1 .47 .47 0 0 1 .3 .5v.8h-.2v-1l-.3-.2-.3 .2-.1 1h-.2zM520 388.2v.7l.7-.1a.33 .33 0 0 0 .2-.4 .33 .33 0 0 0-.4-.2zM519.8 388h.9a.55 .55 0 0 1 .4 .7 .55 .55 0 0 1-.6 .4h-.5v.7h-.2z"/>
</g>
<path d="M439.7 385.7v3.6M440.8 385.7v3.6M489.3 385.7v3.6" fill="none" stroke="#000" stroke-width=".45"/>
<path d="M303.3 408l.8-.2 40.6 .1 .4 1.1v13.1h-42v-13.2z" fill="#aab2ab"/>
<path d="M303.5 408h40.9l.4 .2 .1 9.8h-29.2a6.3 6.3 0 0 1-10.9 0h-1.5v-9.6zM303.1 407.9l-.2 .5v13.9l.2 .1h41.9l.2-.1v-13.9l-.5-.7-41-.1z" fill="#000"/>
<circle cx="310.3" cy="414.5" r="4.8" fill="#fff"/>
<path d="M310.8 413.3a1.7 1.7 0 0 1 2.6 .3l-.8 .4-.3-.4a.93 .93 0 0 0-1 .9 .93 .93 0 0 0 1 .9l.4-.4 .7 .4a1.7 1.7 0 0 1-2.5 .5 1.7 1.7 0 0 1-.1-2.6zM307.6 413.3a1.7 1.7 0 0 1 2.6 .3l-.7 .4-.4-.4a.93 .93 0 0 0-1 .9 .93 .93 0 0 0 1 .9l.4-.4 .7 .4a1.7 1.7 0 0 1-2.5 .5 1.7 1.7 0 0 1-.1-2.6zM305.8 414.5a4.5 4.5 0 0 0 9 0 4.5 4.5 0 0 0-9 0zM304.7 414.5a5.6 5.6 0 0 1 11.1 0 5.6 5.6 0 0 1-11.1 0z" fill="#000"/>
<circle cx="321.2" cy="413" r="3.8" fill="#fff"/>
<g fill="#000">
<path d="M320.2 411.7l2 .1 .1 1.8h-.5v2h-1.3v-2h-.4z"/>
<circle cx="321.2" cy="410.8" r=".57"/>
</g>
<path d="M317.8 412.9a3.4 3.4 0 0 1 6.7 0 3.4 3.4 0 0 1-6.7 0zM317.1 412.9a4.1 4.1 0 0 0 8.2 0 4.1 4.1 0 0 0-8.2 0z" fill-rule="evenodd" fill="#000"/>
<g fill="#fff">
<path d="M320.9 419.2h.6l.5 .9 .6-.9h.6l-.9 1.4v.9h-.5v-.9z"/>
<path d="M337.3 419.4l.7-.3a.8 .8 0 0 1 1 .8h-.5a.36 .36 0 0 0-.3-.5 .36 .36 0 0 0-.4 .3 .36 .36 0 0 0 .4 .4 .82 .82 0 0 1 .8 1.1 .82 .82 0 0 1-1.3 .3l-.6-.6v-.2h.5a.41 .41 0 0 0 .4 .6 .41 .41 0 0 0 .3-.7l-1-.4z"/>
<path d="M328 419.2h.5l1 1.5v-1.5h.4v2.3h-.5l-.9-1.5-.1 1.5h-.4z"/>
<path d="M330.6 419.5l.8-.4a.95 .95 0 0 1 1 .9h-.4a.69 .69 0 0 0-1-.1 .69 .69 0 0 0-.1 1 .69 .69 0 0 0 1-.1l.1-.2h.5a1.15 1.15 0 0 1-1.8 .7 1.15 1.15 0 0 1-.1-1.8z"/>
<path d="M319.4 420.5v.6l.9-.1-.1-.4zM319.4 419.6v.5l.8-.1-.1-.4zM318.9 419.2l1.6 .1 .2 .5-.3 .4a.67 .67 0 0 1 .4 .9 .67 .67 0 0 1-.8 .4h-1.1z"/>
<path d="M340.2 419.8l-.3 .8h.6zM340 419.2h.5l.9 2.3h-.5l-.2-.5h-.9l-.2 .5h-.5z"/>
<circle cx="339.6" cy="412.9" r="3.7"/>
</g>
<g fill="#000">
<path d="M338.4 411.2a2.12 2.12 0 0 1 2.8 .4 2.12 2.12 0 0 1-.3 2.9 2.12 2.12 0 0 1-2.9-.1l-.3-.8h1a.98 .98 0 0 0 1.3 .7 .98 .98 0 0 0 .6-1.4 .98 .98 0 0 0-.6-1.2 .98 .98 0 0 0-1.3 .6h.3l-.8 .8-.8-.8h.3z"/>
<path d="M336.2 412.9a3.4 3.4 0 0 1 6.7 0 3.4 3.4 0 0 1-6.7 0zM335.5 412.9a4.1 4.1 0 0 0 8.2 0 4.1 4.1 0 0 0-8.2 0z"/>
</g>
<circle cx="330.4" cy="412.9" r="3.8" fill="#fff"/>
<path d="M328 410.5l-.4 .6 1.5 .7 .4-.5 .7-.2v-.7h.4v.7l1.1 .3-.6 .6a.61 .61 0 0 0-.6-.3 .61 .61 0 0 0-.5 .5l3.6 1.6a3.4 3.4 0 0 0-1.5-3.8 3.4 3.4 0 0 0-4.1 .5zM327.2 411.8a3.4 3.4 0 0 0 1.8 4.2 3.4 3.4 0 0 0 4.3-1.5l-1.5-.6-.4 .6-.8 .3v.6h-.4v-.6l-1.3-.5 .6-.6a.68 .68 0 0 0 .8 .4 .68 .68 0 0 0 .5-.7zM326.3 412.9a4.1 4.1 0 0 1 8.2 0 4.1 4.1 0 0 1-8.2 0z" fill="#000"/>
<g font-size="7.7">
<text x="449.4" y="407.6">NP2 ARC CLAMP.ipt</text>
<text x="458.9" y="424.8">J009970</text>
<text x="525.7" y="424.4">-</text>
</g>
<g font-size="6.3">
<text x="185.7" y="196.9">A</text>
<text x="69.7" y="290.1">SECTION A-A</text>
<text x="185.7" y="297.7">A</text>
</g>
<text font-size="4.4" x="417.8" y="423.5">C</text>
<g font-size="4.2">
<text x="68.7" y="5.3">4</text>
<text x="208.4" y="5.3">3</text>
<text x="348.1" y="5.3">2</text>
<text x="487.8" y="5.3">1</text>
<text x="2.5" y="55.5">D</text>
<text x="553.5" y="55.5">D</text>
<text x="2.8" y="163.4">C</text>
<text x="553.5" y="163.4">C</text>
<text x="2.9" y="271.4">B</text>
<text x="553.5" y="271.4">B</text>
<text x="2.8" y="379.3">A</text>
<text x="553.5" y="379.3">A</text>
<text x="68.7" y="429.5">4</text>
<text x="208.4" y="429.6">3</text>
<text x="348.1" y="429.6">2</text>
<text x="487.8" y="429.5">1</text>
</g>
<g font-size="3.5">
<text x="12.7" y="15.3">GENERAL NOTES:</text>
<text x="12.7" y="23.7">2.</text>
<text x="12.7" y="19.5">1.</text>
<text x="18.9" y="23.7">SPECIAL FINISH: ANODIZE PER MIL-A-8625F, TYPE II, CLASS 2 (BLACK)</text>
<text x="18.9" y="19.5">MATERIAL: ALUMINUM, 6061-T651</text>
<text x="12.7" y="27.8">3.</text>
<text x="18.9" y="27.8">SURFACE ROUGHNESS (UNLESS SPECIFIED OTHERWISE): 63 Ra (AVERAGE MICRO-INCHES)</text>
<text x="12.7" y="32">4.</text>
<text x="18.9" y="32">INTERPRET DIMENSIONS AND TOLERANCES PER ASME Y14.5M-1994</text>
<text x="12.7" y="36.2">5.</text>
<text x="12.7" y="40.4">6.</text>
<text x="18.9" y="36.2">DEBURR AND BREAK ALL SHARP EDGES, MAX 0.010&quot; (UNLESS SPECIFIED OTHERWISE)</text>
<text x="18.9" y="40.4">PARTS ARE TO BE CLEAN AND FREE OF OIL, GREASE, AND OTHER CONTAMINANTS</text>
<text x="12.7" y="44.6">7.</text>
<text x="18.9" y="44.6">DIMENSIONS INCLUDE ANODIZING, ELECTROPLATING, AND CHEMICALLY APPLIED FINISHES IF APPLICABLE</text>
<text x="384.5" y="184.8">12.80°</text>
<text x="290.2" y="193.9">.755</text>
<text x="66.1" y="203.1">.175</text>
<text x="192" y="207.3">.630</text>
<text x="199.4" y="205.3">+.005</text>
<text x="200.1" y="208.9">- .000</text>
<text x="385.3" y="204.6">1.050</text>
<text x="60.7" y="223.5">R.094</text>
<text x="259.9" y="246.6">2.640</text>
<text x="62.3" y="257.4">120°</text>
<text x="338" y="261.8">R8.732</text>
<text x="354.4" y="381.6">(UNLESS SPECIFIED OTHERWISE)</text>
<text x="352.5" y="390">[SECONDARY UNITS]: MILLIMETERS</text>
<text x="361.1" y="385.8">PRIMARY UNITS: INCHES</text>
<text x="362.3" y="394.1">PRIMARY TOLERANCES:</text>
<text x="362" y="397.9">X.X</text>
<text x="386.7" y="398">± 0.020</text>
<text x="362" y="402.1">X.XX</text>
<text x="362" y="406.3">X.XXX</text>
<text x="386.6" y="406.3">± 0.005</text>
<text x="386.6" y="402.1">± 0.010</text>
<text x="362" y="410.5">X.XXXX</text>
<text x="384.7" y="410.5">± 0.0005</text>
<text x="358.4" y="419.7">- DO NOT SCALE DRAWING -</text>
<text x="362" y="414.6">ANGULAR</text>
<text x="383.8" y="414.7">± 0.5 DEG</text>
<text x="415.6" y="418.4">SIZE</text>
<text x="461.7" y="418.3">PART NUMBER</text>
<text x="524" y="418.3">REV</text>
<text x="537.8" y="418.4">SHEET</text>
<text x="352" y="424.2">THIRD ANGLE PROJECTION:</text>
<text x="536.7" y="423.2">1 OF 1</text>
</g>
</svg>
